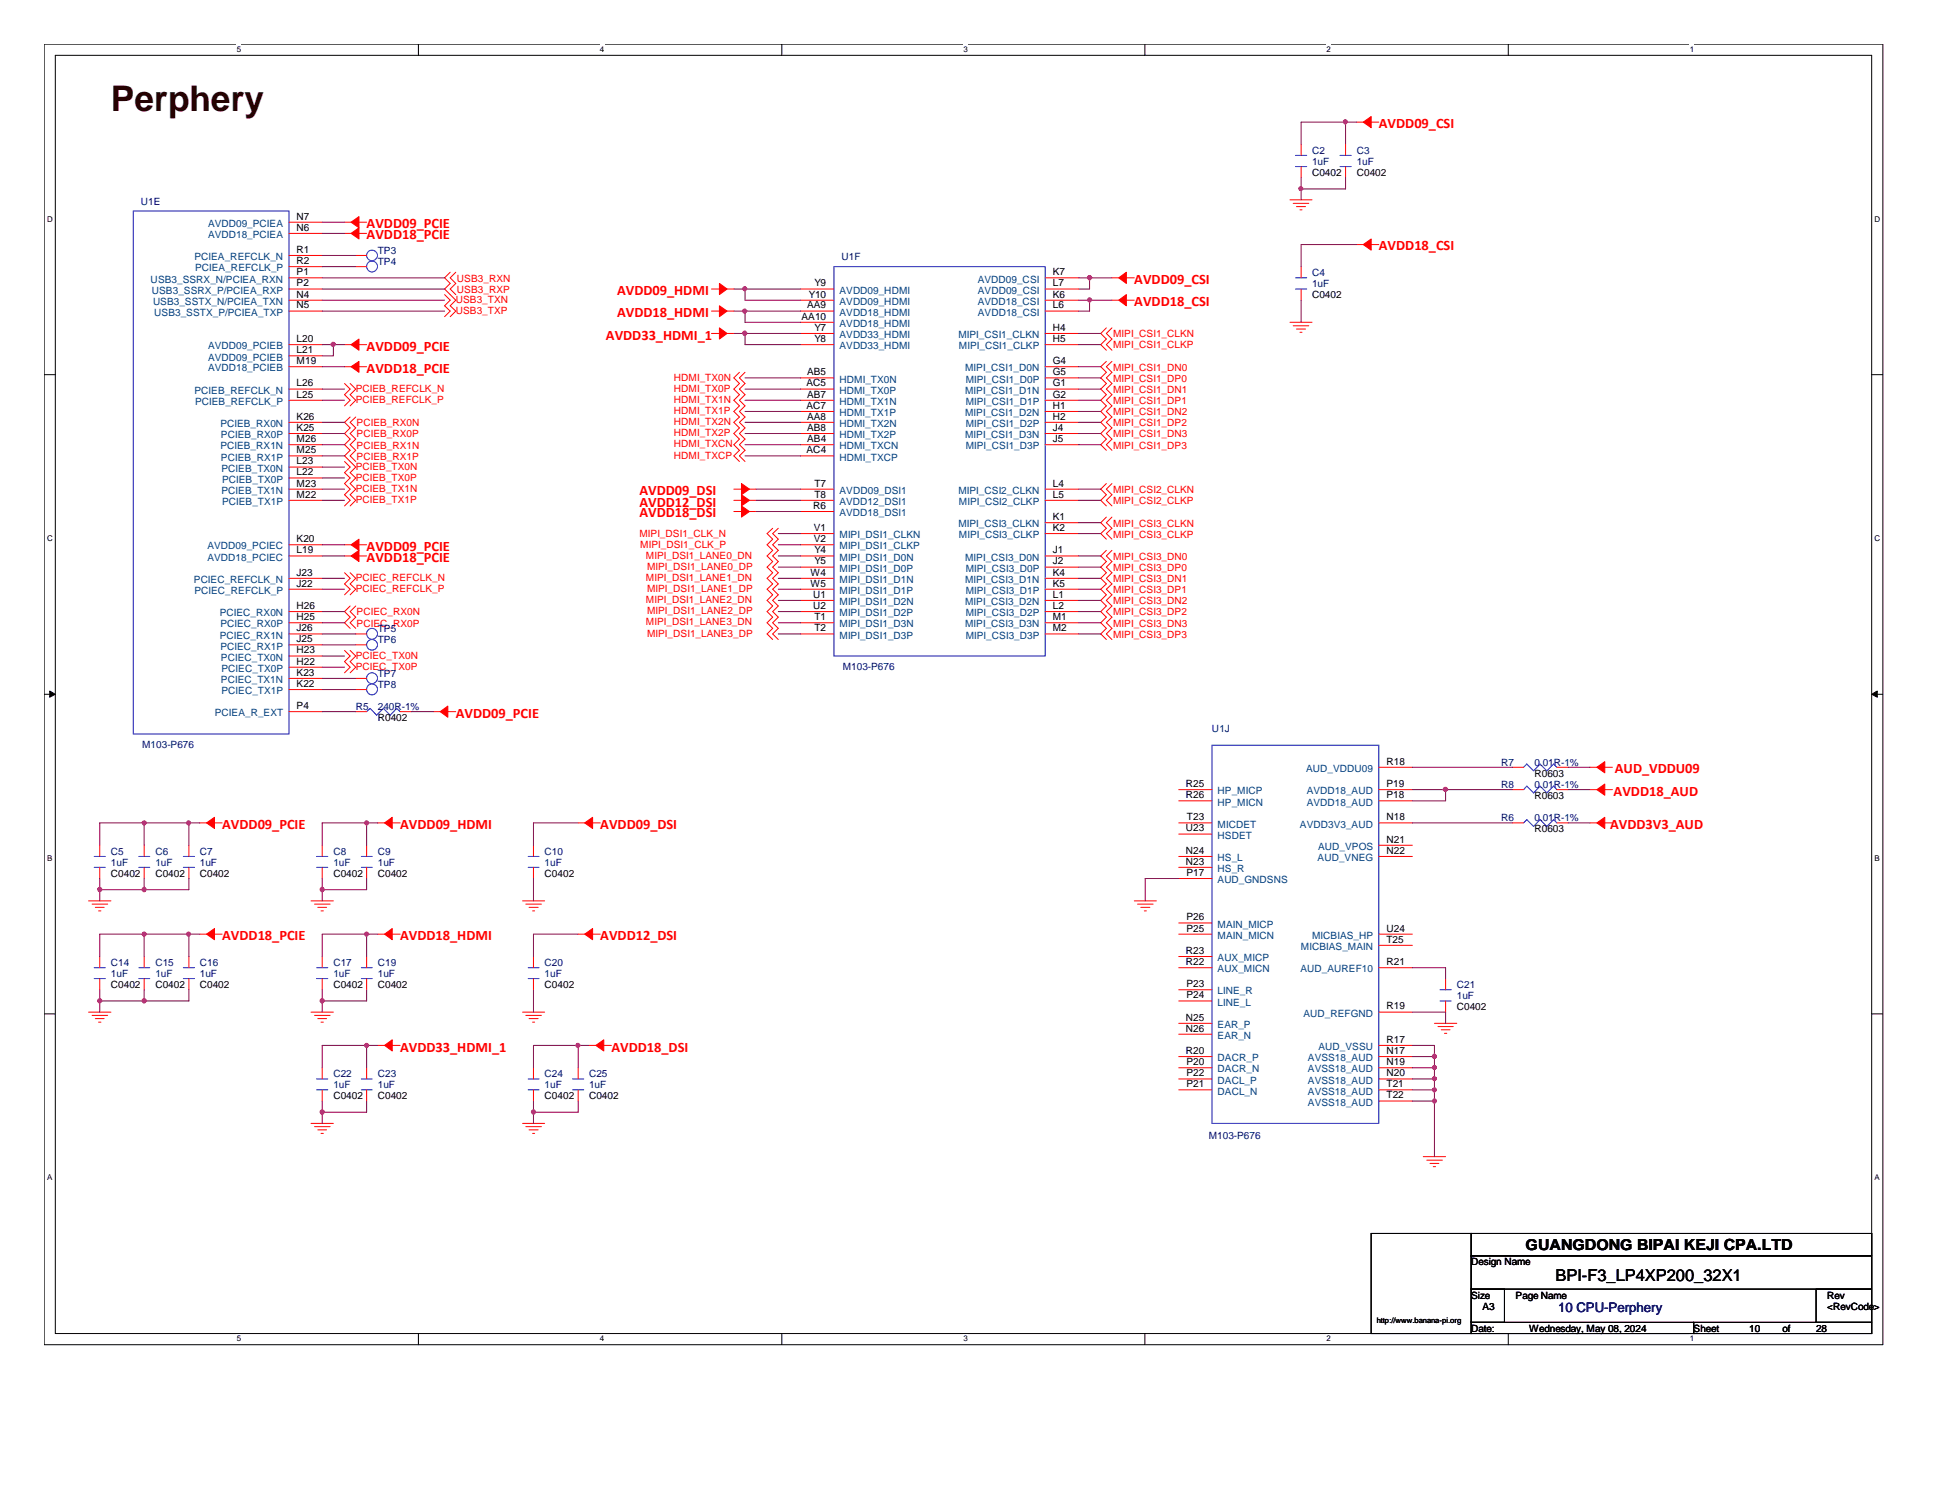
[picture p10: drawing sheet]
<svg xmlns="http://www.w3.org/2000/svg" width="279mm" height="216mm" viewBox="0 0 279 216" stroke-linecap="round" stroke-linejoin="round" font-family="sans-serif">
<path d="M6.3 6.3h264.6v187.1h-264.6zM8 8h261.3v183.8h-261.3z" fill="none" stroke="#000" stroke-width=".14"/>
<g fill="#fff">
<path d="M34.1 6.4h.6v1.3h-.6z"/>
<path d="M34.1 191.9h.6v1.3h-.6z"/>
</g>
<path d="M60.2 6.3v1.7M60.2 191.8v1.6" fill="none" stroke="#000" stroke-width=".14"/>
<g fill="#fff">
<path d="M86.3 6.4h.6v1.3h-.6z"/>
<path d="M86.3 191.9h.6v1.3h-.6z"/>
</g>
<path d="M112.5 6.3v1.7M112.5 191.8v1.6" fill="none" stroke="#000" stroke-width=".14"/>
<g fill="#fff">
<path d="M138.6 6.4h.6v1.3h-.6z"/>
<path d="M138.6 191.9h.6v1.3h-.6z"/>
</g>
<path d="M164.7 6.3v1.7M164.7 191.8v1.6" fill="none" stroke="#000" stroke-width=".14"/>
<g fill="#fff">
<path d="M190.8 6.4h.6v1.3h-.6z"/>
<path d="M190.8 191.9h.6v1.3h-.6z"/>
</g>
<path d="M217 6.3v1.7M217 191.8v1.6" fill="none" stroke="#000" stroke-width=".14"/>
<g fill="#fff">
<path d="M243.1 6.4h.6v1.3h-.6z"/>
<path d="M243.1 191.9h.6v1.3h-.6z"/>
<path d="M6.8 30.8h.7v1.3h-.7z"/>
<path d="M269.7 30.8h.8v1.3h-.8z"/>
<path d="M6.8 76.7h.7v1.4h-.7z"/>
<path d="M269.7 76.7h.8v1.4h-.8z"/>
</g>
<path d="M6.3 53.9h1.7M269.3 53.9h1.6" fill="none" stroke="#000" stroke-width=".14"/>
<g fill="#fff">
<path d="M6.8 122.7h.7v1.3h-.7z"/>
<path d="M269.7 122.7h.7v1.3h-.7z"/>
</g>
<path d="M6.3 99.9h1.7M269.3 99.9h1.6" fill="none" stroke="#000" stroke-width=".14"/>
<g fill="#000" stroke="#000" stroke-width=".14">
<path d="M7.2 99.4l.8 .5-.8 .4z" fill-rule="evenodd"/>
<path d="M269.3 99.9l.8-.5v.9z" fill-rule="evenodd"/>
</g>
<g fill="#fff">
<path d="M6.8 168.7h.7v1.3h-.7z"/>
<path d="M269.7 168.7h.7v1.3h-.7z"/>
</g>
<path d="M6.3 145.8h1.7M269.3 145.8h1.6M197.3 177.4h14.4v14.4h-14.4zM211.7 177.4h57.6v3.2h-57.6zM211.7 180.6h57.6v4.8h-57.6zM211.7 185.4h4.8v4.8h-4.8zM211.7 190.2h32v1.6h-32zM243.7 190.2h25.6v1.6h-25.6zM261.3 185.4h8v4.8h-8z" fill="none" stroke="#000" stroke-width=".14"/>
<g fill="none" stroke="#f00" stroke-width=".14">
<path d="M195.2 17.6h1.1M196.6 17.6h1.8M41.6 32h4.8M41.6 33.6h4.8M41.6 40h4.8M41.6 38.4h4.8M41.6 36.7h4.8M49.6 32h1.1M49.6 33.6h1.1M51 32h1.7M51 33.6h1.7M51.2 38.4h1.5"/>
<path d="M51.2 36.7h1.5M64.8 39.2l-.8 .8 .8 .8-.8 .8 1.6 1.6-.8 .8 .8 .7-.8 .9M65.6 39.2l-.8 .8 .8 .8-.8 .8 .8 .8M150.4 40h4.8M160 40h1.1M161.4 40h1.8M185.6 28.7h3.2M186.1 29.3h2.2M186.5 29.7h1.3M187 30.2h.3M187.2 20.7v1.7M187.2 24v1.6"/>
<path d="M187.2 38.4v1.6M193.6 20.7v1.7M193.6 24v1.6M195.2 35.2h1.1M196.6 35.2h1.8M41.6 41.6h4.8M41.6 43.2h4.8M41.6 44.7h4.8M41.6 49.6h4.8M41.6 52.7h4.8M41.6 56h4.8M41.6 57.6h4.8"/>
<path d="M41.6 51.2h4.8M49.6 49.6h1.1M49.6 52.7h1.1M49.6 55.2l.8 .8-.8 .8 .8 .8-.8 .8M50.4 60l-.8 .7 .8 .9-.8 .8 .8 .8-.8 .8 .8 .8-.8 .8 1.6 1.6-.8 .8 .8 .7-.8 .9 .8 .8-.8 .8 .8 .8-.8 .8M50.4 55.2l.8 .8-.8 .8 .8 .8-.8 .8M51 49.6h1.7M51 52.7h1.7M51.2 60l-.8 .7 .8 .9-.8 .8 .8 .8-.8 .8 .8 .8-.8 .8 .8 .8M64 42.4l.8 .8-.8 .8 .8 .7-.8 .9M102.4 41.6h1.7M102.4 44.7h1.7"/>
<path d="M102.4 48h1.7M104.4 41.6h1.2M104.4 44.7h1.2M104.4 48h1.2M106.4 53.6l-.8 .8 .8 .8-.8 .8 .8 .8-.8 .8 .8 .8-.8 .8 .8 .8-.8 .7 .8 .9-.8 .8 .8 .8-.8 .8 .8 .8-.8 .8 .8 .8M107.2 53.6l-.8 .8 .8 .8-.8 .8 .8 .8-.8 .8 .8 .8-.8 .8 .8 .8-.8 .7 .8 .9-.8 .8 .8 .8-.8 .8 .8 .8-.8 .8 .8 .8M115.2 41.6h4.8M115.2 43.2h4.8M115.2 44.7h4.8M115.2 49.6h4.8M115.2 48h4.8M115.2 46.4h4.8"/>
<path d="M115.2 54.4h4.8M115.2 56h4.8M115.2 57.6h4.8M115.2 59.2h4.8M150.4 41.6h4.8M150.4 43.2h4.8M150.4 44.7h4.8M150.4 49.6h4.8M150.4 48h4.8M150.4 52.7h4.8M150.4 54.4h4.8M150.4 56h4.8"/>
<path d="M150.4 57.6h4.8M150.4 59.2h4.8M159.2 47.2l-.8 .8 .8 .8-.8 .8 .8 .8M159.2 52l-.8 .7 .8 .9-.8 .8 .8 .8-.8 .8 .8 .8-.8 .8 .8 .8-.8 .8 .8 .8-.8 .7 .8 .9-.8 .8 .8 .8-.8 .8 .8 .8M160 43.2h1.1M160 47.2l-.8 .8 .8 .8-.8 .8 .8 .8M160 52l-.8 .7 .8 .9-.8 .8 .8 .8-.8 .8 .8 .8-.8 .8 .8 .8-.8 .8 .8 .8-.8 .7 .8 .9-.8 .8 .8 .8-.8 .8 .8 .8M161.4 43.2h1.8M185.6 46.4h3.2M186.1 46.9h2.2M186.5 47.3h1.3M187 47.8h.3"/>
<path d="M187.2 41.6v1.6M41.6 70.4h4.8M41.6 72h4.8M41.6 78.4h4.8M41.6 80h4.8M41.6 60.7h4.8M41.6 62.4h4.8M41.6 64h4.8M41.6 65.6h4.8M41.6 67.2h4.8M41.6 68.7h4.8M49.6 78.4h1.1"/>
<path d="M49.6 80h1.1M49.6 66.4l.8 .8-.8 .8 .8 .7-.8 .9 .8 .8-.8 .8 .8 .8-.8 .8M51 78.4h1.7M51 80h1.7M105.6 70.4h1.7M105.6 72h1.7M105.6 73.6h1.7M107.7 70.4h1.1M107.7 72h1.1M107.7 73.6h1.1M111.2 76l-.8 .8 .8 .8-.8 .8 .8 .8-.8 .8 .8 .8-.8 .8 .8 .8-.8 .8 .8 .8-.8 .8 .8 .8-.8 .8 .8 .8-.8 .8 .8 .8-.8 .8 .8 .8-.8 .8 .8 .8M112 76l-.8 .8 .8 .8-.8 .8 .8 .8-.8 .8 .8 .8-.8 .8 .8 .8-.8 .8 .8 .8-.8 .8 .8 .8-.8 .8 .8 .8-.8 .8 .8 .8-.8 .8 .8 .8-.8 .8 .8 .8"/>
<path d="M115.2 70.4h4.8M115.2 72h4.8M115.2 73.6h4.8M115.2 78.4h4.8M115.2 80h4.8M115.2 60.7h4.8M115.2 62.4h4.8M115.2 64h4.8M115.2 65.6h4.8M115.2 76.8h4.8M150.4 70.4h4.8M150.4 72h4.8"/>
<path d="M150.4 80h4.8M150.4 60.7h4.8M150.4 62.4h4.8M150.4 64h4.8M150.4 76.8h4.8M150.4 75.2h4.8M159.2 69.6l-.8 .8 .8 .8-.8 .8 .8 .8M159.2 74.4l-.8 .8 .8 .8-.8 .8 .8 .8M159.2 79.2l-.8 .8 .8 .8-.8 .8 .8 .8-.8 .8 .8 .8-.8 .8 .8 .8-.8 .8 .8 .8-.8 .8 .8 .8-.8 .8 .8 .8-.8 .8 .8 .8M160 69.6l-.8 .8 .8 .8-.8 .8 .8 .8M160 74.4l-.8 .8 .8 .8-.8 .8 .8 .8M160 79.2l-.8 .8 .8 .8-.8 .8 .8 .8-.8 .8 .8 .8-.8 .8 .8 .8-.8 .8 .8 .8-.8 .8 .8 .8-.8 .8 .8 .8-.8 .8 .8 .8"/>
<path d="M41.6 83.2h4.8M41.6 84.8h4.8M41.6 88h4.8M41.6 89.6h4.8M41.6 91.2h4.8M41.6 92.8h4.8M41.6 94.4h4.8M41.6 96h4.8M41.6 97.6h4.8M41.6 99.2h4.8M49.6 93.6l.8 .8-.8 .8 .8 .8-.8 .8M49.6 82.4l.8 .8-.8 .8 .8 .8-.8 .8"/>
<path d="M50.4 93.6l.8 .8-.8 .8 .8 .8-.8 .8M50.4 87.2l-.8 .8 .8 .8-.8 .8 .8 .8M50.4 82.4l.8 .8-.8 .8 .8 .8-.8 .8M51.2 87.2l-.8 .8 .8 .8-.8 .8 .8 .8M51.2 91.2h1.5M51.2 92.8h1.5M51.2 97.6h1.5M51.2 99.2h1.5M115.2 81.6h4.8M115.2 83.2h4.8M115.2 84.8h4.8M115.2 86.4h4.8"/>
<path d="M115.2 88h4.8M115.2 89.6h4.8M115.2 91.2h4.8M150.4 81.6h4.8M150.4 83.2h4.8M150.4 84.8h4.8M150.4 86.4h4.8M150.4 88h4.8M150.4 89.6h4.8M150.4 91.2h4.8M28.7 118.4h1.2M30.2 118.4h1.8"/>
<path d="M41.6 102.4h4.8M51.2 102.4h1.5M54.4 118.4h1.1M55.8 118.4h1.8M57.6 102.4h1.6M62.4 102.4h1.1M63.8 102.4h1.8M83.2 118.4h1.1M84.6 118.4h1.8M169.6 118.4h4.8M169.6 113.6h4.8M169.6 115.2h4.8"/>
<path d="M169.6 120h4.8M198.4 118.4h4.8M198.4 110.4h4.8M198.4 113.6h4.8M198.4 115.2h4.8M217.6 118.4h1.6M217.6 110.4h1.6M217.6 113.6h1.6M224 118.4h1.6M224 110.4h1.6M224 113.6h1.6M228.8 118.4h1.1"/>
<path d="M228.8 110.4h1.1M228.8 113.6h1.1M230.2 118.4h1.8M230.2 110.4h1.8M230.2 113.6h1.8M12.7 129.6h3.3M13.3 130h2.2M13.7 130.5h1.3M14.2 131h.3M14.4 121.6v1.6M14.4 124.8v1.6M14.4 137.6v1.6"/>
<path d="M20.7 121.6v1.6M20.7 124.8v1.6M20.7 137.6v1.6M27.2 121.6v1.6M27.2 124.8v1.6M27.2 137.6v1.6M28.7 134.4h1.2M30.2 134.4h1.8M44.7 129.6h3.3M45.3 130h2.2M45.7 130.5h1.3M46.2 131h.3"/>
<path d="M46.4 121.6v1.6M46.4 124.8v1.6M46.4 137.6v1.6M52.7 121.6v1.6M52.7 124.8v1.6M52.7 137.6v1.6M54.4 134.4h1.1M55.8 134.4h1.8M75.2 129.6h3.2M75.6 130h2.3M76.1 130.5h1.3M76.6 131h.3"/>
<path d="M76.8 121.6v1.6M76.8 124.8v1.6M76.8 137.6v1.6M83.2 134.4h1.1M84.6 134.4h1.8M163.2 129.6h3.2M163.7 130h2.2M164.1 130.5h1.3M164.6 131h.3M169.6 134.4h4.8M169.6 139.2h4.8M169.6 126.4h4.8"/>
<path d="M169.6 123.2h4.8M169.6 137.6h4.8M169.6 124.8h4.8M169.6 132.8h4.8M198.4 134.4h4.8M198.4 139.2h4.8M198.4 123.2h4.8M198.4 121.6h4.8M198.4 136h4.8M12.7 145.6h3.3M13.3 146h2.2M13.7 146.5h1.3"/>
<path d="M14.2 147h.3M14.4 140.8v1.6M20.7 140.8v1.6M27.2 140.8v1.6M44.7 145.6h3.3M45.3 146h2.2M45.7 146.5h1.3M46.2 147h.3M46.4 140.8v1.6M46.4 153.6v1.6M46.4 156.8v1.6M52.7 140.8v1.6"/>
<path d="M52.7 153.6v1.6M52.7 156.8v1.6M54.4 150.4h1.1M55.8 150.4h1.8M75.2 145.6h3.2M75.6 146h2.3M76.1 146.5h1.3M76.6 147h.3M76.8 140.8v1.6M76.8 153.6v1.6M76.8 156.8v1.6M83.2 153.6v1.6"/>
<path d="M83.2 156.8v1.6M84.8 150.4h1.1M86.2 150.4h1.8M169.6 147.2h4.8M169.6 152h4.8M169.6 153.6h4.8M169.6 155.2h4.8M169.6 156.8h4.8M169.6 148.8h4.8M169.6 144h4.8M169.6 142.4h4.8M198.4 150.4h4.8"/>
<path d="M198.4 145.6h4.8M198.4 152h4.8M198.4 153.6h4.8M198.4 155.2h4.8M198.4 156.8h4.8M198.4 158.4h4.8M206.4 147.2h3.2M206.9 147.7h2.2M207.3 148.1h1.3M207.8 148.6h.4M208 140.8v1.6M208 144v1.6"/>
<path d="M44.7 161.6h3.3M45.3 162.1h2.2M45.7 162.5h1.3M46.2 163h.3M75.2 161.6h3.2M75.6 162.1h2.3M76.1 162.5h1.3M76.6 163h.3M204.8 166.4h3.2M205.3 166.9h2.2M205.7 167.3h1.3M206.2 167.8h.3"/>
</g>
<g fill="#f00" stroke="#f00" stroke-width=".14">
<path d="M50.5 32l1.1-.8v1.6z" fill-rule="evenodd"/>
<path d="M50.5 33.6l1.1-.8v1.6z" fill-rule="evenodd"/>
<path d="M161 40l1.1-.8v1.6z" fill-rule="evenodd"/>
<path d="M103.5 40.8l1.1 .8-1.1 .8z" fill-rule="evenodd"/>
<path d="M161 43.2l1.1-.8v1.6z" fill-rule="evenodd"/>
<path d="M103.5 44l1.1 .7-1.1 .9z" fill-rule="evenodd"/>
<path d="M50.5 49.6l1.1-.8v1.6z" fill-rule="evenodd"/>
<path d="M103.5 47.2l1.1 .8-1.1 .8z" fill-rule="evenodd"/>
<path d="M50.5 52.7l1.1-.7v1.6z" fill-rule="evenodd"/>
<path d="M106.7 69.6l1.1 .8-1.1 .8z" fill-rule="evenodd"/>
<path d="M106.7 71.2l1.1 .8-1.1 .8z" fill-rule="evenodd"/>
<path d="M106.7 72.8l1.1 .8-1.1 .8z" fill-rule="evenodd"/>
<path d="M50.5 78.4l1.1-.8v1.6z" fill-rule="evenodd"/>
<path d="M50.5 80l1.1-.8v1.6z" fill-rule="evenodd"/>
<path d="M55.3 118.4l1.1-.8v1.6z" fill-rule="evenodd"/>
<path d="M55.3 134.4l1.1-.8v1.6z" fill-rule="evenodd"/>
<path d="M55.3 150.4l1.1-.8v1.6z" fill-rule="evenodd"/>
<path d="M84.1 118.4l1.2-.8v1.6z" fill-rule="evenodd"/>
<path d="M84.1 134.4l1.2-.8v1.6z" fill-rule="evenodd"/>
<path d="M29.7 134.4l1.2-.8v1.6z" fill-rule="evenodd"/>
<path d="M29.7 118.4l1.2-.8v1.6z" fill-rule="evenodd"/>
<path d="M196.1 17.6l1.2-.8v1.6z" fill-rule="evenodd"/>
<path d="M196.1 35.2l1.2-.8v1.6z" fill-rule="evenodd"/>
<path d="M85.7 150.4l1.2-.8v1.6z" fill-rule="evenodd"/>
<path d="M229.7 110.4l1.2-.8v1.6z" fill-rule="evenodd"/>
<path d="M229.7 113.6l1.2-.8v1.6z" fill-rule="evenodd"/>
<path d="M229.7 118.4l1.2-.8v1.6z" fill-rule="evenodd"/>
<path d="M63.3 102.4l1.1-.8v1.6z" fill-rule="evenodd"/>
</g>
<g fill="none" stroke="#00f" stroke-width=".14">
<path d="M19.2 30.4h22.4v75.2h-22.4zM120 38.4h30.4v56h-30.4zM186.4 24h1.6M186.4 22.4h1.6M186.4 40h1.6M192.8 24h1.6M192.8 22.4h1.6M186.4 41.6h1.6M52.7 102.4l.6-.5 .9 1 1-1 .9 1 1-1 .5 .5M174.4 107.2h24v54.4h-24zM219.2 110.4l.5-.5 .9 1 1-1 .9 1 1-1 .5 .5M219.2 113.6l.5-.5 .9 .9 1-.9 .9 .9 1-.9 .5 .5"/>
<path d="M219.2 118.4l.5-.5 .9 1 1-1 .9 1 1-1 .5 .5M13.5 139.2h1.7M13.5 124.8h1.7M13.5 123.2h1.7M20 139.2h1.5M20 124.8h1.5M20 123.2h1.5M26.4 139.2h1.6M26.4 124.8h1.6M26.4 123.2h1.6M45.6 139.2h1.6M45.6 124.8h1.6"/>
<path d="M45.6 123.2h1.6M52 139.2h1.6M52 124.8h1.6M52 123.2h1.6M76 139.2h1.6M76 124.8h1.6M76 123.2h1.6M13.5 140.8h1.7M20 140.8h1.5M26.4 140.8h1.6M45.6 140.8h1.6M45.6 156.8h1.6"/>
<path d="M45.6 155.2h1.6M52 140.8h1.6M52 156.8h1.6M52 155.2h1.6M76 140.8h1.6M76 156.8h1.6M76 155.2h1.6M82.4 156.8h1.6M82.4 155.2h1.6M207.2 144h1.6M207.2 142.4h1.6"/>
<circle cx="53.5" cy="38.3" r=".78"/>
<circle cx="53.5" cy="36.7" r=".77"/>
<circle cx="53.5" cy="97.5" r=".78"/>
<circle cx="53.5" cy="99.2" r=".78"/>
<circle cx="53.5" cy="91.2" r=".78"/>
<circle cx="53.5" cy="92.8" r=".77"/>
</g>
<g fill="none" stroke="#800040" stroke-width=".14">
<path d="M193.6 17.6v3.1M195.2 17.6h-8v3.1M46.4 32h3.2M46.4 33.6h3.2M46.4 40h17.6M46.4 36.7h4.8M46.4 38.4h4.8M155.2 40h4.8M156.8 40v1.6h-1.6M187.2 25.6v3.1M193.6 25.6v1.6h-6.4M195.2 35.2h-8v3.2"/>
<path d="M46.4 41.6h17.6M46.4 43.2h17.6M46.4 44.7h17.6M46.4 49.6h3.2M46.4 52.7h3.2M46.4 56h3.2M46.4 57.6h3.2M48 49.6v1.6h-1.6M105.6 41.6h9.6M105.6 44.7h9.6M105.6 48h9.6M107.2 41.6v1.6h8"/>
<path d="M107.2 44.7v1.7h8M107.2 48v1.6h8M107.2 54.4h8M107.2 56h8M107.2 57.6h8M107.2 59.2h8M155.2 43.2h4.8M155.2 49.6h3.2M155.2 48h3.2M155.2 52.7h3.2M155.2 54.4h3.2M155.2 56h3.2"/>
<path d="M155.2 57.6h3.2M155.2 59.2h3.2M156.8 43.2v1.5h-1.6M187.2 43.2v3.2M46.4 60.7h3.2M46.4 62.4h3.2M46.4 64h3.2M46.4 65.6h3.2M46.4 67.2h3.2M46.4 68.7h3.2M46.4 70.4h3.2M46.4 72h3.2"/>
<path d="M46.4 78.4h3.2M46.4 80h3.2M107.2 60.7h8M107.2 62.4h8M107.2 64h8M107.2 65.6h8M108.8 70.4h6.4M108.8 72h6.4M108.8 73.6h6.4M112 78.4h3.2M112 80h3.2M112 76.8h3.2"/>
<path d="M155.2 60.7h3.2M155.2 62.4h3.2M155.2 64h3.2M155.2 70.4h3.2M155.2 72h3.2M155.2 80h3.2M155.2 76.8h3.2M155.2 75.2h3.2M46.4 83.2h3.2M46.4 88h3.2M46.4 84.8h3.2M46.4 89.6h3.2"/>
<path d="M46.4 94.4h3.2M46.4 91.2h4.8M46.4 96h3.2M46.4 92.8h4.8M46.4 97.6h4.8M46.4 99.2h4.8M112 81.6h3.2M112 83.2h3.2M112 88h3.2M112 84.8h3.2M112 89.6h3.2M112 86.4h3.2"/>
<path d="M112 91.2h3.2M155.2 81.6h3.2M155.2 83.2h3.2M155.2 88h3.2M155.2 84.8h3.2M155.2 89.6h3.2M155.2 86.4h3.2M155.2 91.2h3.2M20.7 118.4v3.2M27.2 118.4v3.2M28.7 118.4h-14.3v3.2M46.4 102.4h4.8"/>
<path d="M52.7 118.4v3.2M54.4 118.4h-8v3.2M59.2 102.4h3.2M83.2 118.4h-6.4v3.2M203.2 118.4h14.4M203.2 110.4h14.4M203.2 113.6h14.4M208 113.6v1.6h-4.8M225.6 118.4h3.2M225.6 110.4h3.2M225.6 113.6h3.2M14.4 126.4v3.2"/>
<path d="M20.7 126.4v1.6M20.7 134.4v3.2M27.2 126.4v1.6h-12.8M27.2 134.4v3.2M28.7 134.4h-14.3v3.2M46.4 126.4v3.2M52.7 126.4v1.6h-6.3M52.7 134.4v3.2M54.4 134.4h-8v3.2M76.8 126.4v3.2M83.2 134.4h-6.4v3.2M169.6 126.4h-4.8v3.2"/>
<path d="M203.2 139.2h4.8v1.6M14.4 142.4v3.2M20.7 142.4v1.6M27.2 142.4v1.6h-12.8M46.4 142.4v3.2M46.4 158.4v3.2M52.7 142.4v1.6h-6.3M52.7 158.4v1.6h-6.3M52.7 150.4v3.2M54.4 150.4h-8v3.2M76.8 142.4v3.2M76.8 158.4v3.2"/>
<path d="M83.2 150.4v3.2M83.2 158.4v1.6h-6.4M84.8 150.4h-8v3.2M203.2 150.4h3.2v16M203.2 145.6h4.8v1.6M203.2 152h3.2M203.2 153.6h3.2M203.2 155.2h3.2M203.2 156.8h3.2M203.2 158.4h3.2"/>
</g>
<g fill="#f0f" stroke="#f0f" stroke-width=".14">
<circle cx="27.1" cy="118.4" r=".3"/>
<circle cx="20.7" cy="118.4" r=".3"/>
<circle cx="52.7" cy="118.4" r=".3"/>
<circle cx="46.3" cy="127.9" r=".31"/>
<circle cx="14.3" cy="127.9" r=".31"/>
<circle cx="20.7" cy="127.9" r=".31"/>
<circle cx="20.7" cy="134.4" r=".3"/>
<circle cx="156.7" cy="39.9" r=".31"/>
<circle cx="107.1" cy="41.5" r=".3"/>
<circle cx="46.3" cy="143.9" r=".31"/>
<circle cx="156.8" cy="43.1" r=".3"/>
<circle cx="107.1" cy="44.7" r=".3"/>
<circle cx="14.3" cy="143.9" r=".31"/>
<circle cx="20.7" cy="143.9" r=".31"/>
<circle cx="47.9" cy="49.5" r=".31"/>
<circle cx="107.1" cy="47.9" r=".31"/>
<circle cx="52.7" cy="150.4" r=".3"/>
<circle cx="46.3" cy="160" r=".31"/>
<circle cx="193.5" cy="17.5" r=".3"/>
<circle cx="187.2" cy="27.1" r=".3"/>
<circle cx="83.1" cy="150.4" r=".3"/>
<circle cx="76.7" cy="160" r=".31"/>
<circle cx="52.7" cy="134.4" r=".3"/>
<circle cx="208" cy="113.5" r=".31"/>
<circle cx="206.4" cy="152" r=".31"/>
<circle cx="206.4" cy="153.5" r=".3"/>
<circle cx="206.4" cy="155.1" r=".3"/>
<circle cx="206.4" cy="156.8" r=".3"/>
<circle cx="206.4" cy="158.4" r=".3"/>
<circle cx="27.1" cy="134.4" r=".3"/>
</g>
<text font-size="5.1" fill="#400000" x="16" y="15.9">Perphery</text>
<text font-size="2.4" x="223.8" y="184.3">BPI-F3_LP4XP200_32X1</text>
<text font-size="2.2" x="219.5" y="179.8">GUANGDONG BIPAI KEJI CPA.LTD</text>
<g font-size="2.1" fill="#f00">
<text x="198.4" y="18.4">AVDD09_CSI</text>
<text x="52.7" y="32.9">AVDD09_PCIE</text>
<text x="52.7" y="34.4">AVDD18_PCIE</text>
<text x="163.2" y="40.9">AVDD09_CSI</text>
<text x="198.4" y="36">AVDD18_CSI</text>
<text x="88.8" y="42.4">AVDD09_HDMI</text>
<text x="88.8" y="45.6">AVDD18_HDMI</text>
<text x="163.2" y="44">AVDD18_CSI</text>
<text x="52.7" y="50.4">AVDD09_PCIE</text>
<text x="52.7" y="53.6">AVDD18_PCIE</text>
<text x="87.2" y="48.9">AVDD33_HDMI_1</text>
<text x="92" y="71.2">AVDD09_DSI</text>
<text x="92" y="72.9">AVDD12_DSI</text>
<text x="92" y="74.4">AVDD18_DSI</text>
<text x="52.7" y="79.2">AVDD09_PCIE</text>
<text x="52.7" y="80.9">AVDD18_PCIE</text>
<text x="65.6" y="103.3">AVDD09_PCIE</text>
<text x="232.3" y="111.3">AUD_VDDU09</text>
<text x="32" y="119.3">AVDD09_PCIE</text>
<text x="57.6" y="119.3">AVDD09_HDMI</text>
<text x="86.4" y="119.3">AVDD09_DSI</text>
<text x="231.6" y="119.3">AVDD3V3_AUD</text>
<text x="232.2" y="114.4">AVDD18_AUD</text>
<text x="32" y="135.3">AVDD18_PCIE</text>
<text x="57.6" y="135.3">AVDD18_HDMI</text>
<text x="86.4" y="135.3">AVDD12_DSI</text>
<text x="57.6" y="151.3">AVDD33_HDMI_1</text>
<text x="88" y="151.3">AVDD18_DSI</text>
</g>
<text font-size="1.9" fill="#000080" x="224.2" y="188.7">10 CPU-Perphery</text>
<g font-size="1.4" fill="#000080">
<text x="188.8" y="22.1">C2</text>
<text x="188.8" y="23.7">1uF</text>
<text x="195.2" y="22.1">C3</text>
<text x="195.2" y="23.7">1uF</text>
<text x="20.3" y="29.5">U1E</text>
<text x="54.4" y="38.1">TP4</text>
<text x="54.4" y="36.5">TP3</text>
<text x="121.1" y="37.5">U1F</text>
<text x="188.8" y="39.7">C4</text>
<text x="188.8" y="41.3">1uF</text>
<text x="54.4" y="92.5">TP6</text>
<text x="54.4" y="90.9">TP5</text>
<text x="54.4" y="97.3">TP7</text>
<text x="54.4" y="98.9">TP8</text>
<text x="121.2" y="96.4">M103-P676</text>
<text x="20.4" y="107.6">M103-P676</text>
<text x="51.2" y="102.1">R5</text>
<text x="54.4" y="102.1">240R-1%</text>
<text x="174.4" y="105.3">U1J</text>
<text x="216" y="110.1">R7</text>
<text x="216" y="113.3">R8</text>
<text x="220.8" y="110.1">0.01R-1%</text>
<text x="220.8" y="113.3">0.01R-1%</text>
<text x="216" y="118.1">R6</text>
<text x="220.8" y="118.1">0.01R-1%</text>
<text x="16" y="122.9">C5</text>
<text x="16" y="124.5">1uF</text>
<text x="22.4" y="122.9">C6</text>
<text x="22.4" y="124.5">1uF</text>
<text x="28.7" y="122.9">C7</text>
<text x="28.7" y="124.5">1uF</text>
<text x="48" y="122.9">C8</text>
<text x="48" y="124.5">1uF</text>
<text x="54.4" y="122.9">C9</text>
<text x="54.4" y="124.5">1uF</text>
<text x="78.4" y="122.9">C10</text>
<text x="78.4" y="124.5">1uF</text>
<text x="16" y="138.9">C14</text>
<text x="16" y="140.5">1uF</text>
<text x="22.4" y="138.9">C15</text>
<text x="22.4" y="140.5">1uF</text>
<text x="28.7" y="138.9">C16</text>
<text x="28.7" y="140.5">1uF</text>
<text x="48" y="138.9">C17</text>
<text x="48" y="140.5">1uF</text>
<text x="54.4" y="138.9">C19</text>
<text x="54.4" y="140.5">1uF</text>
<text x="78.4" y="138.9">C20</text>
<text x="78.4" y="140.5">1uF</text>
<text x="209.6" y="142.1">C21</text>
<text x="209.6" y="143.7">1uF</text>
<text x="48" y="154.9">C22</text>
<text x="54.4" y="154.9">C23</text>
<text x="78.4" y="154.9">C24</text>
<text x="84.8" y="154.9">C25</text>
<text x="48" y="156.5">1uF</text>
<text x="54.4" y="156.5">1uF</text>
<text x="78.4" y="156.5">1uF</text>
<text x="84.8" y="156.5">1uF</text>
<text x="173.9" y="163.9">M103-P676</text>
</g>
<g font-size="1.4">
<text x="188.8" y="25.3">C0402</text>
<text x="195.2" y="25.3">C0402</text>
<text x="42.7" y="31.6">N7</text>
<text x="42.7" y="33.2">N6</text>
<text x="42.7" y="36.4">R1</text>
<text x="42.7" y="38">R2</text>
<text x="42.7" y="39.6">P1</text>
<text x="42.7" y="41.2">P2</text>
<text x="117.2" y="41.2">Y9</text>
<text x="151.5" y="39.6">K7</text>
<text x="151.5" y="41.2">L7</text>
<text x="42.7" y="42.8">N4</text>
<text x="42.7" y="44.4">N5</text>
<text x="115.3" y="46">AA10</text>
<text x="116.1" y="44.4">AA9</text>
<text x="116.4" y="42.8">Y10</text>
<text x="117.2" y="47.6">Y7</text>
<text x="151.5" y="47.6">H4</text>
<text x="151.5" y="42.8">K6</text>
<text x="151.5" y="44.4">L6</text>
<text x="188.8" y="42.9">C0402</text>
<text x="42.7" y="49.2">L20</text>
<text x="42.7" y="50.8">L21</text>
<text x="42.7" y="52.4">M19</text>
<text x="116.1" y="54">AB5</text>
<text x="117.2" y="49.2">Y8</text>
<text x="151.5" y="49.2">H5</text>
<text x="151.5" y="54">G5</text>
<text x="151.5" y="52.4">G4</text>
<text x="42.7" y="55.6">L26</text>
<text x="42.7" y="57.2">L25</text>
<text x="116" y="55.6">AC5</text>
<text x="116" y="58.8">AC7</text>
<text x="116.1" y="57.2">AB7</text>
<text x="151.5" y="57.2">G2</text>
<text x="151.5" y="55.6">G1</text>
<text x="151.5" y="58.8">H1</text>
<text x="42.7" y="60.4">K26</text>
<text x="42.7" y="63.6">M26</text>
<text x="42.7" y="62">K25</text>
<text x="42.7" y="65.2">M25</text>
<text x="116" y="65.2">AC4</text>
<text x="116.1" y="60.4">AA8</text>
<text x="116.1" y="62">AB8</text>
<text x="116.1" y="63.6">AB4</text>
<text x="151.5" y="60.4">H2</text>
<text x="151.5" y="63.6">J5</text>
<text x="151.5" y="62">J4</text>
<text x="42.7" y="66.8">L23</text>
<text x="42.7" y="68.4">L22</text>
<text x="42.7" y="70">M23</text>
<text x="42.7" y="71.6">M22</text>
<text x="117.2" y="70">T7</text>
<text x="117.2" y="71.6">T8</text>
<text x="151.5" y="70">L4</text>
<text x="151.5" y="71.6">L5</text>
<text x="42.7" y="78">K20</text>
<text x="117" y="73.2">R6</text>
<text x="117.1" y="76.4">V1</text>
<text x="117.1" y="78">V2</text>
<text x="151.5" y="74.8">K1</text>
<text x="151.5" y="76.4">K2</text>
<text x="42.7" y="79.6">L19</text>
<text x="42.7" y="82.8">J23</text>
<text x="116.6" y="82.8">W4</text>
<text x="117.2" y="79.6">Y4</text>
<text x="117.2" y="81.2">Y5</text>
<text x="151.5" y="81.2">J2</text>
<text x="151.5" y="79.6">J1</text>
<text x="151.5" y="82.8">K4</text>
<text x="42.7" y="84.4">J22</text>
<text x="42.7" y="87.6">H26</text>
<text x="42.7" y="89.2">H25</text>
<text x="116.6" y="84.4">W5</text>
<text x="117" y="86">U1</text>
<text x="117" y="87.6">U2</text>
<text x="117.2" y="89.2">T1</text>
<text x="151.5" y="84.4">K5</text>
<text x="151.5" y="87.6">L2</text>
<text x="151.5" y="86">L1</text>
<text x="151.5" y="89.2">M1</text>
<text x="42.7" y="90.8">J26</text>
<text x="42.7" y="92.4">J25</text>
<text x="42.7" y="95.6">H22</text>
<text x="42.7" y="94">H23</text>
<text x="117.2" y="90.8">T2</text>
<text x="151.5" y="90.8">M2</text>
<text x="42.7" y="102">P4</text>
<text x="42.7" y="98.8">K22</text>
<text x="42.7" y="97.2">K23</text>
<text x="54.4" y="103.7">R0402</text>
<text x="170.6" y="113.2">R25</text>
<text x="199.5" y="110">R18</text>
<text x="199.5" y="113.2">P19</text>
<text x="220.8" y="111.7">R0603</text>
<text x="170.6" y="114.8">R26</text>
<text x="170.6" y="119.6">U23</text>
<text x="170.8" y="118">T23</text>
<text x="199.5" y="118">N18</text>
<text x="199.5" y="114.8">P18</text>
<text x="220.8" y="114.9">R0603</text>
<text x="220.8" y="119.7">R0603</text>
<text x="170.6" y="122.8">N24</text>
<text x="170.6" y="124.4">N23</text>
<text x="170.7" y="126">P17</text>
<text x="199.5" y="122.8">N22</text>
<text x="199.5" y="121.2">N21</text>
<text x="16" y="126.1">C0402</text>
<text x="22.4" y="126.1">C0402</text>
<text x="28.7" y="126.1">C0402</text>
<text x="48" y="126.1">C0402</text>
<text x="54.4" y="126.1">C0402</text>
<text x="78.4" y="126.1">C0402</text>
<text x="170.6" y="137.2">R23</text>
<text x="170.7" y="134">P25</text>
<text x="170.7" y="132.4">P26</text>
<text x="199.5" y="134">U24</text>
<text x="199.5" y="135.6">T25</text>
<text x="16" y="142.1">C0402</text>
<text x="22.4" y="142.1">C0402</text>
<text x="28.7" y="142.1">C0402</text>
<text x="48" y="142.1">C0402</text>
<text x="54.4" y="142.1">C0402</text>
<text x="78.4" y="142.1">C0402</text>
<text x="170.6" y="138.8">R22</text>
<text x="170.7" y="143.6">P24</text>
<text x="170.7" y="142">P23</text>
<text x="199.5" y="138.8">R21</text>
<text x="170.6" y="148.4">N26</text>
<text x="170.6" y="146.8">N25</text>
<text x="199.5" y="150">R17</text>
<text x="199.5" y="145.2">R19</text>
<text x="209.6" y="145.3">C0402</text>
<text x="170.6" y="151.6">R20</text>
<text x="170.7" y="154.8">P22</text>
<text x="170.7" y="153.2">P20</text>
<text x="199.5" y="151.6">N17</text>
<text x="199.5" y="153.2">N19</text>
<text x="199.5" y="154.8">N20</text>
<text x="48" y="158.1">C0402</text>
<text x="54.4" y="158.1">C0402</text>
<text x="78.4" y="158.1">C0402</text>
<text x="84.8" y="158.1">C0402</text>
<text x="170.7" y="156.4">P21</text>
<text x="199.5" y="156.4">T21</text>
<text x="199.5" y="158">T22</text>
<text x="211.7" y="182">Design Name</text>
<text x="211.7" y="186.8">Size</text>
<text x="211.7" y="191.6">Date:</text>
<text x="213.3" y="188.4">A3</text>
<text x="218.1" y="186.8">Page Name</text>
<text x="220" y="191.6">Wednesday, May 08, 2024</text>
<text x="243.7" y="191.6">Sheet</text>
<text x="251.7" y="191.6">10</text>
<text x="256.5" y="191.6">of</text>
<text x="261.3" y="191.6">28</text>
<text x="262.9" y="186.8">Rev</text>
<text x="262.9" y="188.4">&lt;RevCode&gt;</text>
</g>
<g font-size="1.4" fill="#004080">
<text x="29.9" y="32.6">AVDD09_PCIEA</text>
<text x="29.9" y="34.2">AVDD18_PCIEA</text>
<text x="21.7" y="40.6">USB3_SSRX_N/PCIEA_RXN</text>
<text x="28" y="37.4">PCIEA_REFCLK_N</text>
<text x="28.1" y="39">PCIEA_REFCLK_P</text>
<text x="140.7" y="40.6">AVDD09_CSI</text>
<text x="21.8" y="42.2">USB3_SSRX_P/PCIEA_RXP</text>
<text x="22" y="43.9">USB3_SSTX_N/PCIEA_TXN</text>
<text x="22.2" y="45.4">USB3_SSTX_P/PCIEA_TXP</text>
<text x="120.8" y="42.2">AVDD09_HDMI</text>
<text x="120.8" y="43.9">AVDD09_HDMI</text>
<text x="120.8" y="45.4">AVDD18_HDMI</text>
<text x="120.8" y="47">AVDD18_HDMI</text>
<text x="140.7" y="42.2">AVDD09_CSI</text>
<text x="140.7" y="43.9">AVDD18_CSI</text>
<text x="140.7" y="45.4">AVDD18_CSI</text>
<text x="29.9" y="50.2">AVDD09_PCIEB</text>
<text x="29.9" y="51.9">AVDD09_PCIEB</text>
<text x="29.9" y="53.4">AVDD18_PCIEB</text>
<text x="120.8" y="48.6">AVDD33_HDMI</text>
<text x="120.8" y="50.2">AVDD33_HDMI</text>
<text x="137.9" y="48.6">MIPI_CSI1_CLKN</text>
<text x="138" y="50.2">MIPI_CSI1_CLKP</text>
<text x="138.9" y="53.4">MIPI_CSI1_D0N</text>
<text x="28" y="56.6">PCIEB_REFCLK_N</text>
<text x="28.1" y="58.3">PCIEB_REFCLK_P</text>
<text x="120.8" y="55">HDMI_TX0N</text>
<text x="120.8" y="56.6">HDMI_TX0P</text>
<text x="120.8" y="58.3">HDMI_TX1N</text>
<text x="120.8" y="59.9">HDMI_TX1P</text>
<text x="138.9" y="56.6">MIPI_CSI1_D1N</text>
<text x="138.9" y="59.9">MIPI_CSI1_D2N</text>
<text x="138.9" y="55">MIPI_CSI1_D0P</text>
<text x="138.9" y="58.3">MIPI_CSI1_D1P</text>
<text x="31.7" y="61.4">PCIEB_RX0N</text>
<text x="31.7" y="64.6">PCIEB_RX1N</text>
<text x="31.8" y="63">PCIEB_RX0P</text>
<text x="120.8" y="61.4">HDMI_TX2N</text>
<text x="120.8" y="63">HDMI_TX2P</text>
<text x="120.8" y="64.6">HDMI_TXCN</text>
<text x="138.9" y="63">MIPI_CSI1_D3N</text>
<text x="138.9" y="61.4">MIPI_CSI1_D2P</text>
<text x="138.9" y="64.6">MIPI_CSI1_D3P</text>
<text x="31.8" y="66.3">PCIEB_RX1P</text>
<text x="31.9" y="67.9">PCIEB_TX0N</text>
<text x="31.9" y="71">PCIEB_TX1N</text>
<text x="32" y="69.4">PCIEB_TX0P</text>
<text x="120.8" y="66.3">HDMI_TXCP</text>
<text x="120.8" y="71">AVDD09_DSI1</text>
<text x="137.9" y="71">MIPI_CSI2_CLKN</text>
<text x="32" y="72.6">PCIEB_TX1P</text>
<text x="120.8" y="72.6">AVDD12_DSI1</text>
<text x="120.8" y="74.3">AVDD18_DSI1</text>
<text x="120.8" y="77.4">MIPI_DSI1_CLKN</text>
<text x="137.9" y="75.9">MIPI_CSI3_CLKN</text>
<text x="138" y="72.6">MIPI_CSI2_CLKP</text>
<text x="138" y="77.4">MIPI_CSI3_CLKP</text>
<text x="27.9" y="83.9">PCIEC_REFCLK_N</text>
<text x="29.8" y="79">AVDD09_PCIEC</text>
<text x="29.8" y="80.6">AVDD18_PCIEC</text>
<text x="120.8" y="79">MIPI_DSI1_CLKP</text>
<text x="120.8" y="80.6">MIPI_DSI1_D0N</text>
<text x="120.8" y="82.3">MIPI_DSI1_D0P</text>
<text x="120.8" y="83.9">MIPI_DSI1_D1N</text>
<text x="138.9" y="80.6">MIPI_CSI3_D0N</text>
<text x="138.9" y="83.9">MIPI_CSI3_D1N</text>
<text x="138.9" y="82.3">MIPI_CSI3_D0P</text>
<text x="28" y="85.4">PCIEC_REFCLK_P</text>
<text x="31.6" y="88.6">PCIEC_RX0N</text>
<text x="120.8" y="85.4">MIPI_DSI1_D1P</text>
<text x="120.8" y="87">MIPI_DSI1_D2N</text>
<text x="120.8" y="88.6">MIPI_DSI1_D2P</text>
<text x="138.9" y="87">MIPI_CSI3_D2N</text>
<text x="138.9" y="85.4">MIPI_CSI3_D1P</text>
<text x="138.9" y="88.6">MIPI_CSI3_D2P</text>
<text x="31.6" y="91.9">PCIEC_RX1N</text>
<text x="31.7" y="90.3">PCIEC_RX0P</text>
<text x="31.7" y="93.4">PCIEC_RX1P</text>
<text x="31.8" y="95">PCIEC_TX0N</text>
<text x="120.8" y="90.3">MIPI_DSI1_D3N</text>
<text x="120.8" y="91.9">MIPI_DSI1_D3P</text>
<text x="138.9" y="90.3">MIPI_CSI3_D3N</text>
<text x="138.9" y="91.9">MIPI_CSI3_D3P</text>
<text x="31.8" y="98.3">PCIEC_TX1N</text>
<text x="31.9" y="96.6">PCIEC_TX0P</text>
<text x="31.9" y="99.9">PCIEC_TX1P</text>
<text x="30.9" y="103">PCIEA_R_EXT</text>
<text x="187.9" y="111">AUD_VDDU09</text>
<text x="175.2" y="115.9">HP_MICN</text>
<text x="175.2" y="114.3">HP_MICP</text>
<text x="175.2" y="119">MICDET</text>
<text x="187" y="119">AVDD3V3_AUD</text>
<text x="188" y="115.9">AVDD18_AUD</text>
<text x="188" y="114.3">AVDD18_AUD</text>
<text x="175.2" y="120.6">HSDET</text>
<text x="175.2" y="123.9">HS_L</text>
<text x="175.2" y="125.4">HS_R</text>
<text x="189.6" y="123.9">AUD_VNEG</text>
<text x="189.7" y="122.3">AUD_VPOS</text>
<text x="175.2" y="127">AUD_GNDSNS</text>
<text x="175.2" y="135">MAIN_MICN</text>
<text x="175.2" y="133.4">MAIN_MICP</text>
<text x="187.2" y="136.7">MICBIAS_MAIN</text>
<text x="188.8" y="135">MICBIAS_HP</text>
<text x="175.2" y="139.9">AUX_MICN</text>
<text x="175.2" y="138.3">AUX_MICP</text>
<text x="175.2" y="143">LINE_R</text>
<text x="187.1" y="139.9">AUD_AUREF10</text>
<text x="175.2" y="149.4">EAR_N</text>
<text x="175.2" y="147.9">EAR_P</text>
<text x="175.2" y="144.7">LINE_L</text>
<text x="187.5" y="146.3">AUD_REFGND</text>
<text x="175.2" y="155.9">DACL_P</text>
<text x="175.2" y="154.3">DACR_N</text>
<text x="175.2" y="152.7">DACR_P</text>
<text x="188.2" y="152.7">AVSS18_AUD</text>
<text x="188.2" y="154.3">AVSS18_AUD</text>
<text x="188.2" y="155.9">AVSS18_AUD</text>
<text x="189.7" y="151">AUD_VSSU</text>
<text x="175.2" y="157.4">DACL_N</text>
<text x="188.2" y="157.4">AVSS18_AUD</text>
<text x="188.2" y="159">AVSS18_AUD</text>
</g>
<g font-size="1.4" fill="#f00">
<text x="65.7" y="40.5">USB3_RXN</text>
<text x="65.6" y="43.6">USB3_TXN</text>
<text x="65.6" y="45.2">USB3_TXP</text>
<text x="65.7" y="42.1">USB3_RXP</text>
<text x="160.1" y="48.5">MIPI_CSI1_CLKN</text>
<text x="160.1" y="50.1">MIPI_CSI1_CLKP</text>
<text x="160.1" y="53.3">MIPI_CSI1_DN0</text>
<text x="51.2" y="56.3">PCIEB_REFCLK_N</text>
<text x="51.2" y="58">PCIEB_REFCLK_P</text>
<text x="96.9" y="54.8">HDMI_TX0N</text>
<text x="96.9" y="56.3">HDMI_TX0P</text>
<text x="96.9" y="58">HDMI_TX1N</text>
<text x="96.9" y="59.6">HDMI_TX1P</text>
<text x="160.1" y="54.9">MIPI_CSI1_DP0</text>
<text x="160.1" y="56.5">MIPI_CSI1_DN1</text>
<text x="160.1" y="58.1">MIPI_CSI1_DP1</text>
<text x="160.1" y="59.7">MIPI_CSI1_DN2</text>
<text x="51.3" y="61.3">PCIEB_RX0N</text>
<text x="51.3" y="62.9">PCIEB_RX0P</text>
<text x="51.3" y="64.5">PCIEB_RX1N</text>
<text x="96.9" y="61.2">HDMI_TX2N</text>
<text x="96.9" y="62.8">HDMI_TX2P</text>
<text x="96.9" y="64.3">HDMI_TXCN</text>
<text x="96.9" y="66">HDMI_TXCP</text>
<text x="160.1" y="61.3">MIPI_CSI1_DP2</text>
<text x="160.1" y="62.9">MIPI_CSI1_DN3</text>
<text x="160.1" y="64.5">MIPI_CSI1_DP3</text>
<text x="51.2" y="67.6">PCIEB_TX0N</text>
<text x="51.2" y="69.2">PCIEB_TX0P</text>
<text x="51.2" y="70.8">PCIEB_TX1N</text>
<text x="51.3" y="66.1">PCIEB_RX1P</text>
<text x="160.1" y="70.9">MIPI_CSI2_CLKN</text>
<text x="51.2" y="72.3">PCIEB_TX1P</text>
<text x="92" y="77.2">MIPI_DSI1_CLK_N</text>
<text x="160.1" y="72.5">MIPI_CSI2_CLKP</text>
<text x="160.1" y="75.7">MIPI_CSI3_CLKN</text>
<text x="160.1" y="77.3">MIPI_CSI3_CLKP</text>
<text x="51.2" y="83.6">PCIEC_REFCLK_N</text>
<text x="92.1" y="78.8">MIPI_DSI1_CLK_P</text>
<text x="92.9" y="80.3">MIPI_DSI1_LANE0_DN</text>
<text x="92.9" y="83.6">MIPI_DSI1_LANE1_DN</text>
<text x="93.1" y="82">MIPI_DSI1_LANE0_DP</text>
<text x="160.1" y="80.5">MIPI_CSI3_DN0</text>
<text x="160.1" y="82.1">MIPI_CSI3_DP0</text>
<text x="160.1" y="83.7">MIPI_CSI3_DN1</text>
<text x="51.2" y="85.2">PCIEC_REFCLK_P</text>
<text x="51.3" y="88.5">PCIEC_RX0N</text>
<text x="92.9" y="86.8">MIPI_DSI1_LANE2_DN</text>
<text x="92.9" y="90">MIPI_DSI1_LANE3_DN</text>
<text x="93.1" y="85.2">MIPI_DSI1_LANE1_DP</text>
<text x="93.1" y="88.3">MIPI_DSI1_LANE2_DP</text>
<text x="160.1" y="85.3">MIPI_CSI3_DP1</text>
<text x="160.1" y="86.9">MIPI_CSI3_DN2</text>
<text x="160.1" y="88.5">MIPI_CSI3_DP2</text>
<text x="51.2" y="94.8">PCIEC_TX0N</text>
<text x="51.3" y="90.1">PCIEC_RX0P</text>
<text x="93.1" y="91.6">MIPI_DSI1_LANE3_DP</text>
<text x="160.1" y="90.1">MIPI_CSI3_DN3</text>
<text x="160.1" y="91.7">MIPI_CSI3_DP3</text>
<text x="51.2" y="96.4">PCIEC_TX0P</text>
</g>
<g font-size="1.1">
<text x="34.1" y="7.5">5</text>
<text x="86.3" y="7.5">4</text>
<text x="138.6" y="7.5">3</text>
<text x="190.8" y="7.5">2</text>
<text x="243.1" y="7.5">1</text>
<text x="6.8" y="31.9">D</text>
<text x="269.7" y="31.9">D</text>
<text x="6.8" y="77.8">C</text>
<text x="269.7" y="77.8">C</text>
<text x="6.8" y="123.8">B</text>
<text x="269.7" y="123.8">B</text>
<text x="6.8" y="169.8">A</text>
<text x="269.7" y="169.8">A</text>
<text x="198.1" y="190.3">http://www.banana-pi.org</text>
<text x="34.1" y="193">5</text>
<text x="86.3" y="193">4</text>
<text x="138.6" y="193">3</text>
<text x="190.8" y="193">2</text>
<text x="243.1" y="193">1</text>
</g>
</svg>
